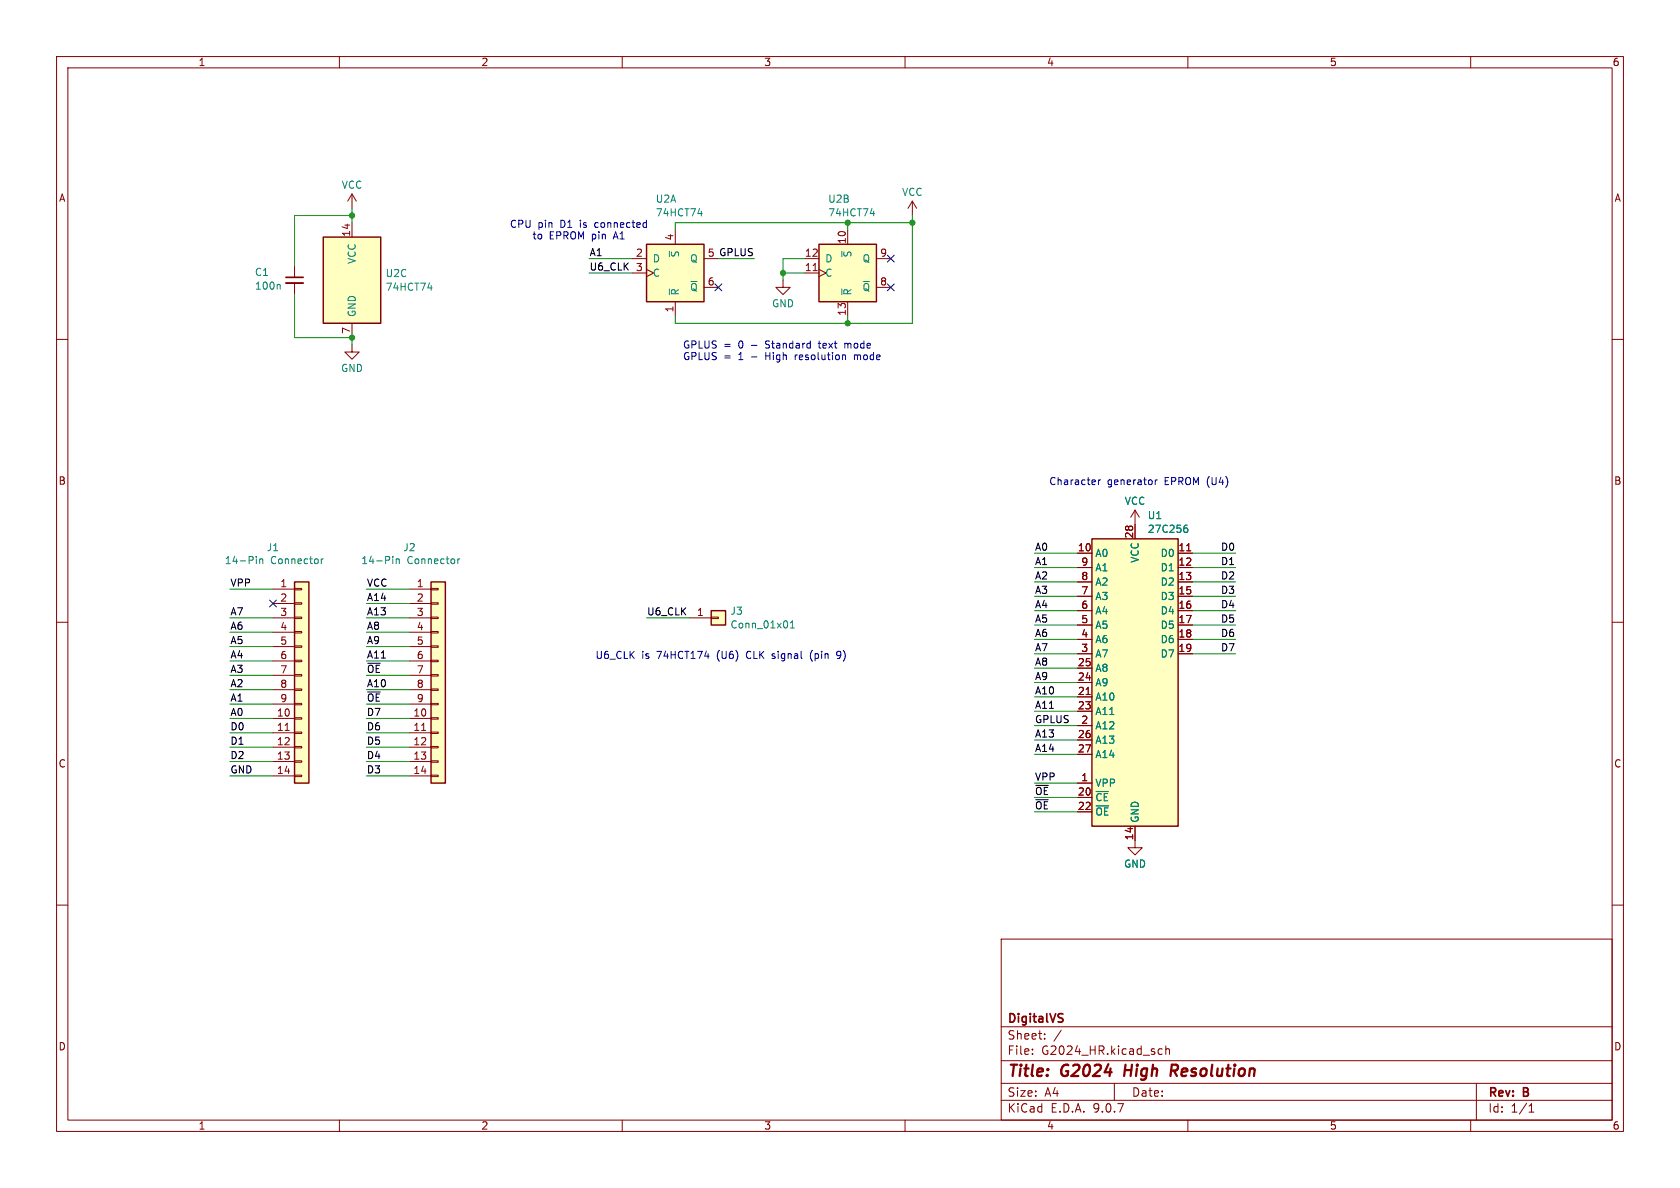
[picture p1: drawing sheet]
<svg xmlns="http://www.w3.org/2000/svg" width="297mm" height="210mm" viewBox="0 0 297 210" stroke-linecap="round" stroke-linejoin="round" font-family="sans-serif">
<g fill="none" stroke="#840000" stroke-width=".18">
<path d="M10 10h277v190h-277zM12 12h273v186h-273zM60 10v2M110 10v2M160 10v2M210 10v2M260 10v2M52.1 47v2M52.1 50v2.1M10 60h2M285 60h2M10 110h2"/>
<path d="M285 110h2M200.7 148.6v1.3h1.2l-1.2 1.2-1.3-1.2h1.3M10 160h2M177 166h108v32h-108zM285 160h2M60 198v2M110 198v2M160 198v2M177 194.5h108M177 191.5h108M177 187.5h108M177 181.5h108"/>
<path d="M182.5 186.3v.1M182.5 185.5v.1M184.7 183.6v.1M184.7 182.8v.1M187.6 182.1l-1.3 2M197 191.5v3M204.9 186.3h.6M204.9 185.5h.6M206.1 185.5l.2-.1 .4 .1v.9M206.1 184.9v1.5M210 198v2M260 198v2"/>
<path d="M261 191.5v6.5M270.3 196.6h.9M270.3 195.5l.4-.4v1.5"/>
</g>
<path d="M199 188.2l-.3 2M207.5 189.3l.6 .9M207.9 188.2h-.7l-.3 2M208 189.2l-1 .1" fill="none" stroke="#840000" stroke-width=".4"/>
<path d="M50.5 49h3.1M187.7 179.2l.2 .1M187.8 180l.1 .3-.1 .3" fill="none" stroke="#840000" stroke-width=".3"/>
<path d="M50.5 50h3.1" fill="none" stroke="#840000" stroke-width=".33"/>
<path d="M49.4 50.3l.1 .2v.6" fill="none" stroke="#008484" stroke-width=".18"/>
<path d="M114.3 43.2h10.2v10.1h-10.2z" fill="#ffffc2"/>
<path d="M114.3 43.2h10.2v10.1h-10.2z" fill="none" stroke="#840000" stroke-width=".25"/>
<path d="M111.8 45.7h2.5M111.8 48.3h2.5M114.3 47.6l1.3 .7-1.3 .6M119.4 40.6v2.6M119.4 53.3v2.6M124.5 45.7h2.5M124.5 50.8h2.5" fill="none" stroke="#840000" stroke-width=".18"/>
<path d="M123.4 37.7h.8M124 37.3v.9M118.3 51.1v1" fill="none" stroke="#008484" stroke-width=".18"/>
<path d="M76.2 102.9h2.5v35.5h-2.5z" fill="#ffffc2"/>
<path d="M76.2 102.9h2.5v35.5h-2.5z" fill="none" stroke="#840000" stroke-width=".25"/>
<g fill="none" stroke="#840000" stroke-width=".18">
<path d="M62.2 61v1.2h1.3l-1.3 1.3-1.2-1.3h1.2M72.4 104.1h3.8M72.4 106.7h3.8M72.4 109.2h3.8M72.4 111.8h3.8M72.4 114.3h3.8M72.4 116.8h3.8M72.4 119.4h3.8M76.2 104h1.3v.3h-1.3zM76.2 106.6h1.3v.2h-1.3zM76.2 109.1h1.3v.2h-1.3zM76.2 111.6h1.3v.3h-1.3z"/>
<path d="M76.2 114.2h1.3v.2h-1.3zM76.2 116.7h1.3v.3h-1.3zM76.2 119.3h1.3v.2h-1.3zM72.4 121.9h3.8M72.4 124.5h3.8M72.4 127h3.8M72.4 129.5h3.8M72.4 132.1h3.8M72.4 134.6h3.8M72.4 137.2h3.8M74.5 129.1h.8M76.2 121.8h1.3v.2h-1.3z"/>
<path d="M76.2 124.3h1.3v.3h-1.3zM76.2 126.9h1.3v.2h-1.3zM76.2 129.4h1.3v.3h-1.3zM76.2 132h1.3v.2h-1.3zM76.2 134.5h1.3v.2h-1.3zM76.2 137h1.3v.3h-1.3z"/>
</g>
<path d="M69.4 98.4v.1M69.4 98.8v.8M70 98.8v.8M70 98.9l.2-.1 .3 .1 .1 .7M80.9 98.8v.8M81.3 98.8l-.4 .2" fill="none" stroke="#008484" stroke-width=".18"/>
<path d="M144.8 43.2h10.1v10.1h-10.1z" fill="#ffffc2"/>
<path d="M144.8 43.2h10.1v10.1h-10.1z" fill="none" stroke="#840000" stroke-width=".25"/>
<path d="M161.3 35.6l-.8 1.2M161.3 35.6l.8 1.2M161.3 35.6v2.5M142.2 45.7h2.6M142.2 48.3h2.6M143.8 47.8h.7M144.8 47.6l1.2 .7-1.2 .6M149.9 40.6v2.6M149.9 53.3v2.6M154.9 45.7h2.6M154.9 50.8h2.6" fill="none" stroke="#840000" stroke-width=".18"/>
<path d="M153.9 37.7h.7M154.5 37.3v.9M148.8 51.1v1" fill="none" stroke="#008484" stroke-width=".18"/>
<path d="M193 95.3h15.3v50.8h-15.3z" fill="#ffffc2"/>
<path d="M193 95.3h15.3v50.8h-15.3z" fill="none" stroke="#840000" stroke-width=".25"/>
<g fill="none" stroke="#840000" stroke-width=".18">
<path d="M190.5 97.8h2.5M200.7 92.7v2.6M208.3 97.8h2.5M209.8 97.4h.7M190.5 100.3h2.5M190.5 102.9h2.5M190.5 105.4h2.5M190.5 108h2.5M190.5 110.5h2.5M190.5 113h2.5M190.5 115.6h2.5M190.5 118.1h2.5"/>
<path d="M208.3 100.3h2.5M208.3 102.9h2.5M208.3 105.4h2.5M208.3 108h2.5M208.3 110.5h2.5M208.3 113h2.5M208.3 115.6h2.5M190.5 120.7h2.5M190.5 123.2h2.5M190.5 125.7h2.5M190.5 128.3h2.5M190.5 130.8h2.5"/>
<path d="M190.5 133.4h2.5M190.5 138.4h2.5M192 122.8h.7M190.5 141h2.5M190.5 143.5h2.5M200.7 146.1v2.5"/>
</g>
<path d="M209.5 93.3h.2l.3 .3-.1 .4-.4 .1M209.9 92.8l-.4 .1" fill="none" stroke="#008484" stroke-width=".18"/>
<path d="M57.1 41.9h10.2v15.3h-10.2z" fill="#ffffc2"/>
<path d="M57.1 41.9h10.2v15.3h-10.2z" fill="none" stroke="#840000" stroke-width=".25"/>
<path d="M62.2 39.4v2.5M62.2 57.2v2.5M138.4 49.5v1.3h1.3l-1.3 1.3-1.2-1.3h1.2M200.7 90.2l-.8 1.2M200.7 90.2l.7 1.2M200.7 90.2v2.5" fill="none" stroke="#840000" stroke-width=".18"/>
<path d="M75.6 50.9h.8M76.2 50.5v.8" fill="none" stroke="#008484" stroke-width=".18"/>
<path d="M125.7 108h2.6v2.5h-2.6z" fill="#ffffc2"/>
<path d="M125.7 108h2.6v2.5h-2.6z" fill="none" stroke="#840000" stroke-width=".25"/>
<path d="M121.9 109.2h3.8M125.7 109.1h1.3v.2h-1.3z" fill="none" stroke="#840000" stroke-width=".18"/>
<path d="M139.7 111h.8M139.7 110.1l.4-.4v1.3" fill="none" stroke="#008484" stroke-width=".18"/>
<path d="M52.1 102.9h2.5v35.5h-2.5z" fill="#ffffc2"/>
<path d="M52.1 102.9h2.5v35.5h-2.5z" fill="none" stroke="#840000" stroke-width=".25"/>
<g fill="none" stroke="#840000" stroke-width=".18">
<path d="M62.2 34.3l-.7 1.3M62.2 34.3l.8 1.3M62.2 34.3v2.5M190.5 97.8h2.5M200.7 92.7v2.6M208.3 97.8h2.5M209.8 97.4h.7M48.3 104.1h3.8M48.3 106.7h3.8M48.3 109.2h3.8M48.3 111.8h3.8M48.3 114.3h3.8"/>
<path d="M48.3 116.8h3.8M48.3 119.4h3.8M52.1 104h1.2v.3h-1.2zM52.1 106.6h1.2v.2h-1.2zM52.1 109.1h1.2v.2h-1.2zM52.1 111.6h1.2v.3h-1.2zM52.1 114.2h1.2v.2h-1.2zM52.1 116.7h1.2v.3h-1.2zM52.1 119.3h1.2v.2h-1.2zM190.5 100.3h2.5M190.5 102.9h2.5M190.5 105.4h2.5"/>
<path d="M190.5 108h2.5M190.5 110.5h2.5M190.5 113h2.5M190.5 115.6h2.5M190.5 118.1h2.5M208.3 100.3h2.5M208.3 102.9h2.5M208.3 105.4h2.5M208.3 108h2.5M208.3 110.5h2.5M208.3 113h2.5M208.3 115.6h2.5"/>
<path d="M48.3 121.9h3.8M48.3 124.5h3.8M48.3 127h3.8M48.3 129.5h3.8M48.3 132.1h3.8M48.3 134.6h3.8M48.3 137.2h3.8M50.4 129.1h.7M52.1 121.8h1.2v.2h-1.2zM52.1 124.3h1.2v.3h-1.2zM52.1 126.9h1.2v.2h-1.2zM52.1 129.4h1.2v.3h-1.2z"/>
<path d="M52.1 132h1.2v.2h-1.2zM52.1 134.5h1.2v.2h-1.2zM52.1 137h1.2v.3h-1.2zM190.5 120.7h2.5M190.5 123.2h2.5M190.5 125.7h2.5M190.5 128.3h2.5M190.5 130.8h2.5M190.5 133.4h2.5M190.5 138.4h2.5M192 122.8h.7M190.5 141h2.5"/>
<path d="M190.5 143.5h2.5M200.7 146.1v2.5"/>
</g>
<path d="M45.3 98.4v.1M45.3 98.8v.8M45.9 98.8v.8M45.9 98.9l.2-.1 .3 .1 .1 .7M56.8 98.8v.8M57.2 98.8l-.4 .2M209.5 93.3h.2l.3 .3-.1 .4-.4 .1M209.9 92.8l-.4 .1" fill="none" stroke="#008484" stroke-width=".18"/>
<g fill="none" stroke="#008400" stroke-width=".18">
<path d="M62.2 36.8v2.6M62.2 38.1h-10.1v8.9M149.9 39.4v1.2M161.3 39.4h-41.9v1.2M161.3 38.1v19.1h-41.9v-1.3M52.1 52.1v7.6h10.1v1.3M104.1 45.7h7.7M104.1 48.3h7.7M127 45.7h6.3M138.4 48.3h3.8M142.2 45.7h-3.8v3.8M149.9 55.9v1.3"/>
<path d="M182.9 97.8h7.6M210.8 97.8h7.6M40.6 114.3h7.7M40.6 109.2h7.7M40.6 104.1h7.7M40.6 119.4h7.7M40.6 116.8h7.7M40.6 111.8h7.7M64.8 114.3h7.6M64.8 109.2h7.6M64.8 104.1h7.6M64.8 119.4h7.6"/>
<path d="M64.8 116.8h7.6M64.8 111.8h7.6M64.8 106.7h7.6M114.3 109.2h7.6M182.9 110.5h7.6M182.9 115.6h7.6M182.9 113h7.6M182.9 118.1h7.6M182.9 100.3h7.6M182.9 108h7.6M182.9 105.4h7.6M182.9 102.9h7.6"/>
<path d="M210.8 110.5h7.6M210.8 115.6h7.6M210.8 113h7.6M210.8 100.3h7.6M210.8 108h7.6M210.8 105.4h7.6M210.8 102.9h7.6M40.6 137.2h7.7M40.6 132.1h7.7M40.6 134.6h7.7M40.6 129.5h7.7M40.6 124.5h7.7"/>
<path d="M40.6 127h7.7M40.6 121.9h7.7M64.8 137.2h7.6M64.8 132.1h7.6M64.8 134.6h7.6M64.8 129.5h7.6M64.8 124.5h7.6M64.8 127h7.6M64.8 121.9h7.6M182.9 120.7h7.6M182.9 125.7h7.6M182.9 138.4h7.6"/>
<path d="M182.9 130.8h7.6M182.9 133.4h7.6M182.9 128.3h7.6M182.9 123.2h7.6M182.9 143.5h7.6M182.9 141h7.6"/>
</g>
<path d="M126.4 50.2l1.2 1.2M127.6 50.2l-1.2 1.2M156.9 45.1l1.2 1.2M156.9 50.2l1.2 1.2M158.1 45.1l-1.2 1.2M158.1 50.2l-1.2 1.2M47.7 106.1l1.2 1.2M48.9 106.1l-1.2 1.2" fill="none" stroke="#000084" stroke-width=".18"/>
<g fill="none" stroke="#0000c2" stroke-width=".18">
<path d="M140.6 62.7v.9M140.8 62.7l-.2 .3M144.6 60.7h.5M144.8 60.3l.1 1.2M149.3 62.7l.2 .2v.7M149.4 60.7v.8M149.7 60.7l-.3 .1M151 62.7v.9M151.4 62.7l-.4 .2M194.2 84.8v.9M194.6 84.8l-.4 .3M204.2 84.8v.9"/>
<path d="M204.6 84.8l-.4 .3M124.6 116h.8M136.5 116.3l.1 .1M136.7 115.6l-.2 .1 .2 .3M143.6 115a1.46 1.46 0 0 0 0 1.9M148.5 116.3l-.5 .1M148.5 115.2l-.3-.1-.3 .3 .1 .5h.5"/>
</g>
<g fill="#008400" stroke="#008400" stroke-width=".18">
<circle cx="62.2" cy="59.7" r=".46"/>
<circle cx="62.2" cy="38.1" r=".46"/>
<circle cx="161.3" cy="39.4" r=".46"/>
<circle cx="149.9" cy="57.2" r=".46"/>
<circle cx="149.9" cy="39.4" r=".46"/>
<circle cx="138.4" cy="48.3" r=".46"/>
</g>
<g font-size="2.8" fill="#840000">
<text x="178" y="190.9">Title:</text>
<text x="187.7" y="190.9">G2024</text>
<text x="199.6" y="190.9">High</text>
<text x="208.6" y="190.9">Resolution</text>
</g>
<g font-size="2.1" fill="#840000">
<text x="178" y="184">Sheet:</text>
<text x="178" y="181.2">DigitalVS</text>
<text x="178" y="186.7">File:</text>
<text x="184.1" y="186.7">G2024_HR.kicad_sch</text>
<text x="178" y="196.9">KiCad</text>
<text x="178" y="194.1">Size:</text>
<text x="184.7" y="194.1">A4</text>
<text x="185.7" y="196.9">E.D.A.</text>
<text x="193.3" y="196.9">9.0.7</text>
<text x="200" y="194.1">Date:</text>
<text x="263" y="194.3">Rev:</text>
<text x="263" y="196.9">Id:</text>
<text x="267.1" y="196.9">1/1</text>
<text x="269.4" y="194.3">B</text>
</g>
<g font-size="1.8" fill="#840000">
<text x="35" y="11.9">1</text>
<text x="85" y="11.9">2</text>
<text x="135" y="11.9">3</text>
<text x="185" y="11.9">4</text>
<text x="235" y="11.9">5</text>
<text x="285" y="11.9">6</text>
<text x="10.3" y="35.9">A</text>
<text x="285.3" y="35.9">A</text>
<text x="62" y="42" transform="rotate(-90 62 42)">14</text>
<text x="112.3" y="45.5">2</text>
<text x="119.1" y="42.6" transform="rotate(-90 119.1 42.6)">4</text>
<text x="142.2" y="45.5">12</text>
<text x="149.6" y="43.2" transform="rotate(-90 149.6 43.2)">10</text>
<text x="155.5" y="45.5">9</text>
<text x="112.3" y="48">3</text>
<text x="125" y="50.5">6</text>
<text x="142.2" y="48">11</text>
<text x="155.5" y="50.5">8</text>
<text x="62" y="59.1" transform="rotate(-90 62 59.1)">7</text>
<text x="119.1" y="55.3" transform="rotate(-90 119.1 55.3)">1</text>
<text x="149.6" y="55.9" transform="rotate(-90 149.6 55.9)">13</text>
<text x="10.3" y="85.9">B</text>
<text x="285.3" y="85.9">B</text>
<text x="200.4" y="95.3" transform="rotate(-90 200.4 95.3)">28</text>
<text x="190.5" y="97.5">10</text>
<text x="191.1" y="100.1">9</text>
<text x="208.2" y="97.5">11</text>
<text x="208.2" y="100.1">12</text>
<text x="49.5" y="103.9">1</text>
<text x="49.5" y="106.4">2</text>
<text x="73.6" y="103.9">1</text>
<text x="73.6" y="106.4">2</text>
<text x="191.1" y="102.6">8</text>
<text x="191.1" y="105.2">7</text>
<text x="191.1" y="107.7">6</text>
<text x="208.2" y="102.6">13</text>
<text x="208.2" y="105.2">15</text>
<text x="208.2" y="107.7">16</text>
<text x="49.5" y="109">3</text>
<text x="49.5" y="111.5">4</text>
<text x="73.6" y="109">3</text>
<text x="73.6" y="111.5">4</text>
<text x="123.1" y="109">1</text>
<text x="191.1" y="110.2">5</text>
<text x="191.1" y="112.8">4</text>
<text x="208.2" y="110.2">17</text>
<text x="208.2" y="112.8">18</text>
<text x="49.5" y="114">5</text>
<text x="49.5" y="116.6">6</text>
<text x="49.5" y="119.1">7</text>
<text x="73.6" y="114">5</text>
<text x="73.6" y="116.6">6</text>
<text x="73.6" y="119.1">7</text>
<text x="190.5" y="117.9">25</text>
<text x="191.1" y="115.3">3</text>
<text x="208.2" y="115.3">19</text>
<text x="49.5" y="121.7">8</text>
<text x="49.5" y="124.2">9</text>
<text x="73.6" y="121.7">8</text>
<text x="73.6" y="124.2">9</text>
<text x="190.5" y="120.4">24</text>
<text x="190.5" y="122.9">21</text>
<text x="190.5" y="125.5">23</text>
<text x="48.9" y="126.7">10</text>
<text x="48.9" y="129.3">11</text>
<text x="48.9" y="131.8">12</text>
<text x="73" y="126.7">10</text>
<text x="73" y="129.3">11</text>
<text x="73" y="131.8">12</text>
<text x="190.5" y="130.6">26</text>
<text x="191.1" y="128">2</text>
<text x="10.3" y="135.9">C</text>
<text x="48.9" y="134.4">13</text>
<text x="48.9" y="136.9">14</text>
<text x="73" y="134.4">13</text>
<text x="73" y="136.9">14</text>
<text x="190.5" y="133.1">27</text>
<text x="285.3" y="135.9">C</text>
<text x="190.5" y="140.7">20</text>
<text x="190.5" y="143.3">22</text>
<text x="191.1" y="138.2">1</text>
<text x="200.4" y="148.6" transform="rotate(-90 200.4 148.6)">14</text>
<text x="10.3" y="185.9">D</text>
<text x="285.3" y="185.9">D</text>
<text x="35" y="199.9">1</text>
<text x="85" y="199.9">2</text>
<text x="135" y="199.9">3</text>
<text x="185" y="199.9">4</text>
<text x="235" y="199.9">5</text>
<text x="285" y="199.9">6</text>
</g>
<g font-size="1.8" fill="#008484">
<text x="60.3" y="33.6">VCC</text>
<text x="159.4" y="34.8">VCC</text>
<text x="115.8" y="38.5">74HCT74</text>
<text x="115.8" y="36">U2A</text>
<text x="146.3" y="38.5">74HCT74</text>
<text x="146.3" y="36">U2B</text>
<text x="63.1" y="46.8" transform="rotate(-90 63.1 46.8)">VCC</text>
<text x="115.3" y="46.6">D</text>
<text x="120.2" y="45.6" transform="rotate(-90 120.2 45.6)">~{S}</text>
<text x="121.9" y="46.6">Q</text>
<text x="145.8" y="46.6">D</text>
<text x="150.7" y="45.6" transform="rotate(-90 150.7 45.6)">~{S}</text>
<text x="152.4" y="46.6">Q</text>
<text x="45" y="49">C1</text>
<text x="45" y="51.4">100n</text>
<text x="68.1" y="51.6">74HCT74</text>
<text x="68.1" y="49.2">U2C</text>
<text x="115.3" y="49.1">C</text>
<text x="120.2" y="52.3" transform="rotate(-90 120.2 52.3)">~{R}</text>
<text x="121.9" y="51.7">~{Q}</text>
<text x="145.8" y="49.1">C</text>
<text x="150.7" y="52.3" transform="rotate(-90 150.7 52.3)">~{R}</text>
<text x="152.4" y="51.7">~{Q}</text>
<text x="63.1" y="56.1" transform="rotate(-90 63.1 56.1)">GND</text>
<text x="136.4" y="54.5">GND</text>
<text x="60.2" y="66">GND</text>
<text x="198.7" y="89.4">VCC</text>
<text x="202.8" y="94.4">27C256</text>
<text x="202.8" y="92">U1</text>
<text x="39.6" y="99.9">14-Pin</text>
<text x="47.1" y="97.6">J1</text>
<text x="47.8" y="99.9">Connector</text>
<text x="63.8" y="99.9">14-Pin</text>
<text x="71.2" y="97.6">J2</text>
<text x="72" y="99.9">Connector</text>
<text x="193.5" y="98.7">A0</text>
<text x="193.5" y="101.2">A1</text>
<text x="201.5" y="99.6" transform="rotate(-90 201.5 99.6)">VCC</text>
<text x="205.1" y="98.7">D0</text>
<text x="205.1" y="101.2">D1</text>
<text x="193.5" y="103.7">A2</text>
<text x="193.5" y="106.3">A3</text>
<text x="205.1" y="103.7">D2</text>
<text x="205.1" y="106.3">D3</text>
<text x="129" y="108.9">J3</text>
<text x="129" y="111.3">Conn_01x01</text>
<text x="193.5" y="108.8">A4</text>
<text x="193.5" y="111.4">A5</text>
<text x="193.5" y="113.9">A6</text>
<text x="205.1" y="108.8">D4</text>
<text x="205.1" y="111.4">D5</text>
<text x="205.1" y="113.9">D6</text>
<text x="193.5" y="116.4">A7</text>
<text x="193.5" y="119">A8</text>
<text x="205.1" y="116.4">D7</text>
<text x="193.5" y="121.5">A9</text>
<text x="193.5" y="124.1">A10</text>
<text x="193.5" y="126.6">A11</text>
<text x="193.5" y="129.1">A12</text>
<text x="193.5" y="131.7">A13</text>
<text x="193.5" y="134.2">A14</text>
<text x="193.5" y="139.3">VPP</text>
<text x="193.5" y="141.8">~{CE}</text>
<text x="193.5" y="144.4">~{OE}</text>
<text x="201.5" y="145.5" transform="rotate(-90 201.5 145.5)">GND</text>
<text x="198.6" y="153.6">GND</text>
</g>
<g font-size="1.8" fill="#0000c2">
<text x="90" y="40.5">CPU</text>
<text x="95.1" y="40.5">pin</text>
<text x="99.2" y="40.5">D1</text>
<text x="102.8" y="40.5">is</text>
<text x="105.6" y="40.5">connected</text>
<text x="94" y="42.5">to</text>
<text x="97.1" y="42.5">EPROM pin</text>
<text x="108.8" y="42.5">A1</text>
<text x="120.6" y="61.8">GPLUS</text>
<text x="120.6" y="63.9">GPLUS</text>
<text x="127.9" y="61.8">=</text>
<text x="127.9" y="63.9">=</text>
<text x="130.7" y="61.8">0</text>
<text x="130.7" y="63.9">1</text>
<text x="133.1" y="61.8">-</text>
<text x="133.1" y="63.9">-</text>
<text x="135.8" y="61.8">Standard</text>
<text x="135.8" y="63.9">High</text>
<text x="141.2" y="63.9">resolution</text>
<text x="145.4" y="61.8">text</text>
<text x="150.2" y="61.8">mode</text>
<text x="151.9" y="63.9">mode</text>
<text x="185.4" y="86">Character</text>
<text x="195.7" y="86">generator</text>
<text x="206" y="86">EPROM (U4)</text>
<text x="105.2" y="116.7">U6_CLK</text>
<text x="113.4" y="116.7">is</text>
<text x="116.2" y="116.7">74HCT174</text>
<text x="127" y="116.7">(U6)</text>
<text x="132.4" y="116.7">CLK</text>
<text x="137.2" y="116.7">signal</text>
<text x="144.1" y="116.7">(pin</text>
<text x="149" y="116.7">9)</text>
</g>
<g font-size="1.8">
<text x="104.1" y="47.9">U6_CLK</text>
<text x="104.1" y="45.4">A1</text>
<text x="125" y="45.5">5 GPLUS</text>
<text x="182.9" y="97.4">A0</text>
<text x="182.9" y="100">A1</text>
<text x="215.8" y="97.4">D0</text>
<text x="215.8" y="100">D1</text>
<text x="40.6" y="103.8">VPP</text>
<text x="64.8" y="106.3">A14</text>
<text x="64.8" y="103.8">VCC</text>
<text x="182.9" y="107.6">A4</text>
<text x="182.9" y="105.1">A3</text>
<text x="182.9" y="102.5">A2</text>
<text x="215.8" y="107.6">D4</text>
<text x="215.8" y="102.5">D2</text>
<text x="215.8" y="105.1">D3</text>
<text x="40.6" y="108.9">A7</text>
<text x="40.6" y="114">A5</text>
<text x="40.6" y="111.4">A6</text>
<text x="64.8" y="108.9">A13</text>
<text x="64.8" y="114">A9</text>
<text x="64.8" y="111.4">A8</text>
<text x="114.3" y="108.9">U6_CLK</text>
<text x="182.9" y="110.1">A5</text>
<text x="182.9" y="112.7">A6</text>
<text x="215.8" y="110.1">D5</text>
<text x="215.8" y="112.7">D6</text>
<text x="40.6" y="116.5">A4</text>
<text x="40.6" y="119">A3</text>
<text x="64.8" y="116.5">A11</text>
<text x="64.8" y="119">~{OE}</text>
<text x="182.9" y="117.8">A8</text>
<text x="182.9" y="115.2">A7</text>
<text x="215.8" y="115.2">D7</text>
<text x="40.6" y="121.6">A2</text>
<text x="40.6" y="124.1">A1</text>
<text x="64.8" y="124.1">~{OE}</text>
<text x="64.8" y="121.6">A10</text>
<text x="182.9" y="122.8">A10</text>
<text x="182.9" y="125.4">A11</text>
<text x="182.9" y="120.3">A9</text>
<text x="40.6" y="131.7">D1</text>
<text x="40.6" y="129.2">D0</text>
<text x="40.6" y="126.7">A0</text>
<text x="64.8" y="126.7">D7</text>
<text x="64.8" y="131.7">D5</text>
<text x="64.8" y="129.2">D6</text>
<text x="182.9" y="127.9">GPLUS</text>
<text x="182.9" y="130.5">A13</text>
<text x="40.6" y="134.3">D2</text>
<text x="40.6" y="136.8">GND</text>
<text x="64.8" y="134.3">D4</text>
<text x="64.8" y="136.8">D3</text>
<text x="182.9" y="133">A14</text>
<text x="182.9" y="138.1">VPP</text>
<text x="182.9" y="140.6">~{OE}</text>
<text x="182.9" y="143.2">~{OE}</text>
</g>
</svg>
